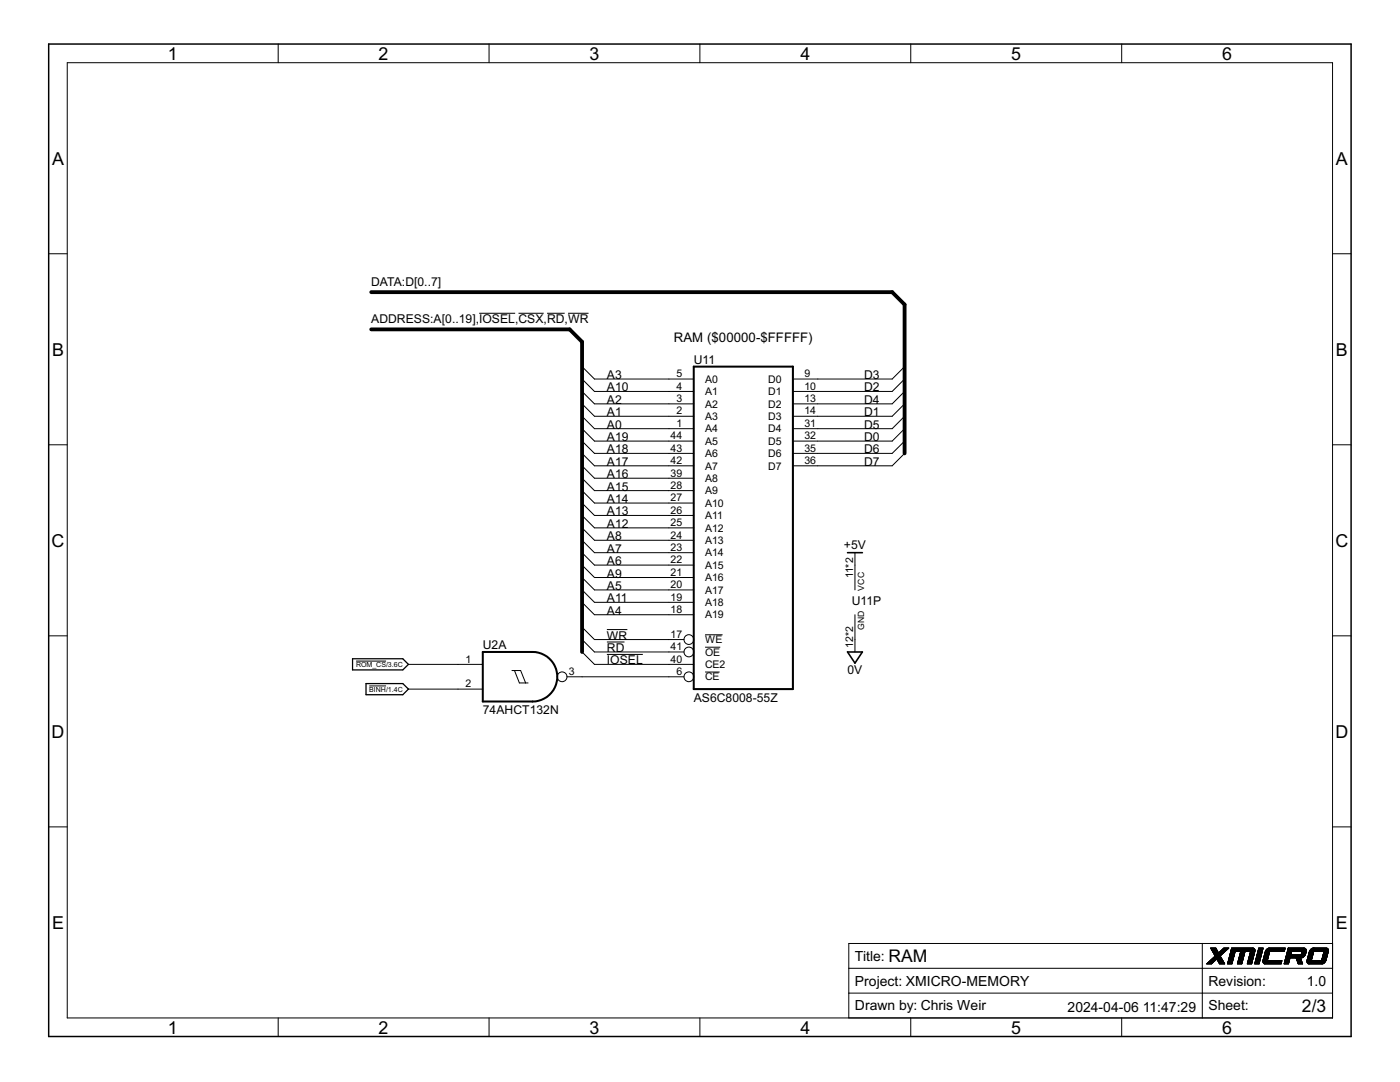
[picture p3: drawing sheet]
<svg xmlns="http://www.w3.org/2000/svg" width="279mm" height="216mm" viewBox="0 0 279 216" stroke-linecap="round" stroke-linejoin="round" font-family="sans-serif">
<g fill="none" stroke="#000" stroke-width=".2">
<path d="M13.4 12.5h252.5v190.6h-252.5zM55.5 8.8v3.7M97.6 8.8v3.7M139.7 8.8v3.7M181.8 8.8v3.7M223.9 8.8v3.7M9.7 50.6h3.7M265.9 50.6h3.7M95.6 62.5h7.2M103.5 62.5h5M109.2 62.5h3.5M113.4 62.5h4.1"/>
<path d="M116.2 73.2l2.4 2.4h19.9M116.2 75.6l2.4 2.5h19.9M116.2 78.1l2.4 2.5h19.9M180.5 73.2l-2.4 2.4h-19.9M180.5 75.6l-2.4 2.5h-19.9M180.5 78.1l-2.4 2.5h-19.9M9.7 88.8h3.7M116.2 80.6l2.4 2.5h19.9M116.2 83.1l2.4 2.4h19.9M116.2 85.5l2.4 2.5h19.9M116.2 88l2.4 2.5h19.9M116.2 90.5l2.4 2.4h19.9"/>
<path d="M116.2 92.9l2.4 2.5h19.9M116.2 95.4l2.4 2.5h19.9M116.2 97.9l2.4 2.5h19.9M180.5 80.6l-2.4 2.5h-19.9M180.5 83.1l-2.4 2.4h-19.9M180.5 85.5l-2.4 2.5h-19.9M180.5 88l-2.4 2.5h-19.9M180.5 90.5l-2.4 2.4h-19.9M265.9 88.8h3.7M116.2 100.4l2.4 2.5h19.9M116.2 102.9l2.4 2.4h19.9M116.2 105.3l2.4 2.5h19.9"/>
<path d="M116.2 107.8l2.4 2.5h19.9M116.2 110.3l2.4 2.5h19.9M116.2 112.8l2.4 2.4h19.9M116.2 115.2l2.4 2.5h19.9M116.2 117.7l2.4 2.5h19.9M170.6 110.3v7.4M9.7 126.9h3.7M71.1 131.9h5.9M73.7 136.9h3.3M81.5 132.6h14.9M81.5 137.5h14.9M102.2 133.8h1.7l1 2.5"/>
<path d="M102.7 133.8l1 2.5h1.7M113.1 135h23.4M116.2 125.1l2.4 2.5h17.9M116.2 127.6l2.4 2.5h17.9M116.2 130.1l2.4 2.5h19.9M116.2 120.2l2.4 2.5h19.9M121.1 128.1h3.5M121.1 125.6h4.1M121.1 130.6h7.2M140.7 126.7h3.5M140.7 129.1h3M140.7 134.1h2.9"/>
<path d="M170.6 122.7v7.4M265.9 126.9h3.7M9.7 165h3.7M265.9 165h3.7M169.4 193.2h96.5M169.4 198.2h96.5M239.9 188.3v14.8M241.7 189.2l1 .1M241.7 189.3h1M241.7 189.3l1 .1M241.7 189.4h1.1M241.8 189.4h1"/>
<path d="M241.8 189.5h1M241.8 192.3h-.9M241.8 189.5l1 .1M241.9 189.6h1M241.9 192.2l-1 .1M241.9 189.7h1M241.9 192.2h-.9M241.9 191.3h1.9M241.9 189.7h1.1M242 189.8h1M242 192.1l-1 .1M242 191.2h1.8"/>
<path d="M242 189.9h1M242 189.9l1.1 .1M242.1 192.1h-1M242.1 191.2h1.7M242.1 190h1M242.1 192h-1M242.1 191.2h1.6M242.1 190l1 .1M242.1 190.1h1M242.2 192h-1M242.2 191.1h1.5M242.2 190.1h2"/>
<path d="M242.2 190.2h1.9M242.2 191.9h-1M242.2 190.3h1.8M242.3 191.9h-1M242.3 191h1.3M242.3 190.3h1.6M242.3 190.4h1.6M242.3 191.8l-1 .1M242.3 190.9h1.3M242.4 190.5h1.4M242.4 191.8h-1M242.4 190.9h1.2"/>
<path d="M242.4 190.6h1.3M242.4 191.7l-1 .1M242.4 190.6h1.2M242.5 190.7h1.1M242.5 191.7h-1M242.5 190.8h1M242.5 191.6h-.9M242.6 191.6h-1M242.6 189.2l.6 1 1.1-1M242.7 189.2h-1.1l.9 1.6M242.7 191.5l-1 .1M242.7 191.5h-1"/>
<path d="M242.7 191.4l-.9 .1M242.8 191.4h-1M242.9 191.4h1M242.9 191.5h1M243 191.5l1 .1M243 191.6h1M243 191.7h1.1M243.1 191.7h1M243.1 191.8h1M243.1 191.9h1.1M243.2 191.9h1M243.2 192h1"/>
<path d="M243.2 192.1h1.1M243.3 192.1h1M243.3 192.2h1M243.3 192.2h1.1M243.4 192.3h1M243.5 190.7l-1 .1M243.8 191.3l-1.9 .1M244.2 189.2h1l-1.7 1.6 .9 1.5h-1l-.6-1-1 1h-1l1.7-1.5M244.2 190.1h-1M244.3 190l-1 .1M244.3 190h-.9M244.4 189.9l-1 .1"/>
<path d="M244.5 189.9h-1M244.5 189.8h-1M244.6 189.8h-1M244.6 189.7l-1 .1M244.7 189.7h-1M244.7 189.6l-1 .1M244.8 189.6h-1M244.8 189.5l-.9 .1M244.9 189.5h-1M244.9 189.4l-1 .1M245 192.3h.9M245 189.4h-1"/>
<path d="M245 192.2h.9M245 189.3l-.9 .1M245.1 192h.8M245.1 191.9h.9M245.1 189.3h-1M245.1 191.8h.9M245.2 191.7h.8M245.2 189.2l-1 .1M245.2 191.6h.8M245.2 191.5h.9M245.2 191.4h.9M245.3 191.3h.8"/>
<path d="M245.3 191.2h.8M245.3 191.1h.9M245.3 191h.9M245.3 190.9h.9M245.4 190.9h.8M245.4 190.8h.9M245.4 190.7h.9M245.4 190.6h.9M245.4 190.5h.9M245.5 190.5h.8M245.5 190.4h.9M245.5 190.3h.9"/>
<path d="M245.5 190.2h.9M245.6 190.1h.8M245.6 190h.8M245.6 190h.9M245.6 189.9h.9M245.6 189.8h4.8M245.7 189.7h4.7M245.7 189.6h4.7M245.7 189.5h4.7M245.7 189.4h4.7M245.8 189.3l4.6 .1M245.8 189.3h4.5"/>
<path d="M245.8 189.2h4.4M245.8 189.2l4.5 .1M245.8 189.2l-.8 3.1h.9l.6-2.5M245.9 192.2l-.9 .1M245.9 192.1l-.9 .1M245.9 192.1h-.9M246 192h-.9M246 191.8h-.9M246 191.7l-.8 .1M246.1 191.5h-.9M246.1 191.3l-.9 .1M246.2 191.1h-.9"/>
<path d="M246.2 191h-.9M246.3 190.8l-.9 .1M246.3 190.7h-.9M246.3 190.6h-.9M246.4 190.4l-.9 .1M246.4 190.3l-.9 .1M246.4 190.2h-.9M246.5 189.9l-.9 .1M247 192.3h.8M247 192.2h.9M247 192.1h.9M247 192h.9"/>
<path d="M247.1 191.9h.8M247.1 191.8h.9M247.1 191.7h.9M247.1 191.6h.9M247.2 191.5h.8M247.2 191.5h.9M247.2 191.4h.9M247.2 191.3h.9M247.2 191.2h.9M247.3 191.1h.8M247.3 191.1h.9M247.3 190.9h.9"/>
<path d="M247.4 190.8h.8M247.4 190.7h.8M247.4 190.7h.9M247.4 190.5h.9M247.5 190.4h.8M247.5 190.3h.8M247.5 190.2h.9M247.5 190.1h.9M247.6 190h.8M247.6 189.8l-.6 2.5h.8l.7-2.5M247.6 189.9h.9M247.9 192.2l-.9 .1"/>
<path d="M247.9 192.1h-.9M247.9 192h-.8M248 191.8l-.9 .1M248 191.7l-.9 .1M248 191.6h-.8M248.1 191.3l-.9 .1M248.2 191.1h-.9M248.2 191h-.9M248.2 190.9h-.9M248.2 190.8l-.8 .1M248.3 190.7h-.9M248.3 190.6h-.9"/>
<path d="M248.3 190.4h-.8M248.4 190.3h-.9M248.4 190.2h-.9M248.5 189.9l-.9 .1M248.9 192.3h.9M249 192.2h.8M249 192.1h.8M249 192.1h.9M249 192h.9M249 191.9h.9M249.1 191.8h.8M249.1 191.7h.8"/>
<path d="M249.1 191.7h.9M249.1 191.6h.9M249.2 191.5h.8M249.2 191.3h.8M249.2 191.3h.9M249.2 191.2h.9M249.3 191.1h.8M249.3 190.9h.8M249.3 190.8h.9M249.4 190.7h.8M249.4 190.5h.9M249.4 190.4h.9"/>
<path d="M249.4 190.3h.9M249.5 190.3h.8M249.5 190.2h.8M249.5 190.2h.9M249.5 190h.9M249.6 189.9h.8M249.6 189.8l-.7 2.5h.9l.6-2.3M249.8 192.3h-.9M249.9 192h-.9M249.9 191.9h-.9M250 191.6h-.9M250 191.5l-.9 .1"/>
<path d="M250 191.4h-.8M250.1 189.2l.3 .2M250.1 191.2h-.9M250.1 191.1l-.9 .1M250.1 191h-.8M250.2 190.9h-.9M250.2 190.7l-.9 .1M250.3 190.6h-.9M250.3 190.5h-.9M250.3 190.2h-.8M250.4 190.1h-.9M250.4 189.4v.1"/>
<path d="M250.4 190h-.9M250.4 192.3h.9M250.4 192.2h.9M250.4 189.9h-.8M250.4 189.8h-4.8M250.4 189.5v.1M250.4 189.6v.2M250.4 189.8v.2M250.5 192h.8M250.5 192h.9M250.5 191.9h.9M250.5 191.8h.9"/>
<path d="M250.6 191.6h.8M250.6 191.6h.9M250.6 191.5h.9M250.7 191.4h.8M250.7 191.2h.8M250.7 191.2h.9M250.7 191.1h.9M250.7 191h.9M250.8 190.9h.8M250.8 190.8h.9M250.8 190.7h.9M250.8 190.6h.9"/>
<path d="M250.9 190.5h.8M250.9 190.4h.9M251 190.2h.8M251 190.1h.8M251 190h.9M251.1 189.8h.8M251.1 189.7h.8M251.1 189.6h.9M251.1 189.5h.9M251.2 189.3h.8M251.2 189.3h.9M251.2 189.2h.9l-.8 3.1h-.9z"/>
<path d="M251.3 192.2h-.9M251.3 192.1h-.8M251.4 191.9h-.9M251.4 191.8h-.9M251.4 191.7h-.8M251.5 191.5h-.9M251.5 191.4l-.9 .1M251.5 191.3h-.8M251.6 191.1h-.9M251.6 191l-.9 .1M251.7 190.8h-.9M251.7 190.7h-.9"/>
<path d="M251.8 190.4h-.9M251.8 190.3h-.9M251.8 190.1h-.8M251.9 190l-.9 .1M251.9 190h-.9M251.9 189.9h-.9M251.9 189.7h-.8M252 189.6l-.9 .1M252 189.4h-.8M252.1 191.9h3.7M252.1 191.8h3.7M252.1 191.9v.2"/>
<path d="M252.1 191.8v.1M252.1 191.7h3.7l-.1 .6h-3.4M252.1 191.6h.8M252.1 189.2l-.9 .1M252.1 191.7v.1M252.1 192.1h3.6M252.1 192h3.6M252.1 191.5h.9M252.1 191.5v.2M252.1 191.4h.9M252.1 191.3h.9M252.1 192.1l.1 .1"/>
<path d="M252.2 192.2h3.5M252.2 191.3h.8M252.2 191.2h.8M252.2 191.1h.9M252.2 192.2l.2 .1M252.2 191h.9M252.2 190.9h.9M252.3 192.3h3.4M252.3 190.9h.8M252.3 190.8h.9M252.3 190.7h.9M252.3 190.6h.9"/>
<path d="M252.3 190.5h.9M252.4 190.4h.8M252.4 190.4h.9M252.4 190.3h.9M252.4 190.2h.9M252.5 190h.8M252.5 189.9h.9M252.5 189.8l-.4 1.7M252.6 189.8h3.7M252.6 189.7h3.7M252.6 189.7l-.1 .1M252.7 189.6h3.7"/>
<path d="M252.7 189.5h3.7M252.7 189.5l-.1 .2M252.8 189.4h3.6M252.9 189.4h3.5M253 189.3l-.3 .2M253 191.5h-.9M253 191.4h-.9M253 189.3h3.5M253 191.2h-.8M253.1 191.1l-.9 .1M253.1 189.2h3.4l-.2 .6h-3.8M253.1 191h-.9"/>
<path d="M253.2 190.8h-.9M253.2 190.7l-.9 .1M253.2 190.6h-.9M253.2 189.2l-.2 .1M253.2 190.5h-.9M253.3 190.2h-.9M253.3 190.1l-.9 .1M253.3 190.1h-.8M253.4 190h-.9M253.4 189.8l-.5 1.9M255.8 192h-3.7M255.8 191.8h-3.7"/>
<path d="M255.8 191.7l-3.7 .1M256.3 192.2h.9M256.3 192.1h.9M256.3 192h.9M256.3 189.7h-3.7M256.4 191.9h.8M256.4 189.6l-3.8 .1M256.4 191.9h.9M256.4 189.5l-3.7 .1M256.4 191.8h.9M256.4 189.4l-3.6 .1M256.4 191.7h.9"/>
<path d="M256.5 189.3h-3.6M256.5 191.6h.8M256.5 191.5h.8M256.5 191.5h.9M256.5 191.3h.9M256.6 191.2h.8M256.8 190.5h3.7M256.8 190.4h.8M256.8 190.3h.9M256.8 190.2h.9M256.9 190.1h.8M256.9 190h.8"/>
<path d="M256.9 189.9h.9M256.9 189.8h3.8M257 189.7h3.7M257 189.6h3.7M257 189.5h3.7M257 189.4h3.6M257.1 189.3h3.4M257.1 189.2h3.3M257.1 189.2l3.4 .1M257.1 189.2l-.8 3.1h.8l.4-1.1M257.1 189.2l.7 .6-.2 .7M257.2 192.3h-.9"/>
<path d="M257.2 192.1l-.9 .1M257.2 192h-.8M257.3 191.9h-.9M257.3 191.6h-.8M257.4 191.5h-.9M257.4 191.4h-.9M257.4 191.2h-.8M257.6 190.5h-.8M257.7 190.4h-.9M257.7 190.3h-.9M257.7 190.1l-.9 .1M257.7 190l-.8 .1"/>
<path d="M257.8 189.9h-.9M258.7 191.2h.9M258.7 191.2h.8M258.7 191.3h.9M258.7 191.3l.9 .1M258.8 191.4h.8M258.8 191.5h.9M258.8 191.6h.9M258.9 191.7h.8M258.9 191.7l.9 .1M258.9 191.8h.9M258.9 191.9h.9"/>
<path d="M259 191.9h.8M259 192h.8M259 192h.9M259 192.1h.9M259 192.2h.9M259.1 192.2h.8M259.1 192.3h.8M259.7 190.5h.8M259.7 190.4h.8M259.7 190.3h.9M259.7 190.2h.9M259.8 190.2h.8"/>
<path d="M259.8 190.1h.8M259.8 191.1l-3.2 .1M259.8 189.9h.9M259.8 189.8l-.1 .7M259.9 191.1h-3.3M260 191l-3.4 .1M260.1 191h-3.5M260.2 190.9h-3.6M260.2 190.9l-.7 .3 .5 1.1h-.9l-.4-1.1M260.3 190.8l-3.6 .1M260.3 189.2h.1M260.3 190.8h-3.6"/>
<path d="M260.3 190.7l-3.6 .1M260.3 190.7l-.1 .2M260.4 189.2l.2 .2M260.4 190.7h-3.7M260.4 190.6l-3.7 .1M260.5 190.6h-3.8M260.5 190.5l-.2 .2M260.5 190.4h-.8M260.5 190.4v.1M260.6 190.3l-.1 .1M260.6 190.3h-.9M260.6 189.4h.1"/>
<path d="M260.6 190.1l-.8 .1M260.6 189.4l.1 .1M260.7 190h-.9M260.7 189.5h-3.7M260.7 189.9l-.1 .4M260.7 189.9h-.9M260.7 189.8h-3.8M260.7 189.7l-3.8 .1M260.7 189.6h-3.7M260.7 189.5v.3M260.7 189.8v.1M260.8 191.9l.1 .1"/>
<path d="M260.9 191.9h3.6M260.9 191.6h.8M260.9 191.6l-.1 .3M260.9 192v.1M260.9 192h3.5M260.9 191.5h.8M260.9 191.5v.1M260.9 191.4h.9M260.9 192.1v.1M260.9 192.2h.1M260.9 192.2h3.3M261 191.2h.8"/>
<path d="M261 192.2v.1M261 192.2h3.2M261 191.1h.9M261 192.3h.2M261 191h.9M261 190.9h.9M261 192.3h3.1M261.1 190.8h.8M261.1 190.7h.8M261.1 190.7h.9M261.1 190.6h.9M261.1 190.5h.9"/>
<path d="M261.2 192.3h2.7M261.2 190.5h.8M261.2 190.4h.8M261.2 190.3h.8M261.2 190.3h.9M261.2 190.2h.9M261.3 190.1h.8M261.3 190l-.4 1.5M261.3 189.9h.8M261.3 189.9h.9M261.4 189.8h3.7M261.4 189.8l-.1 .2"/>
<path d="M261.5 189.6l-.1 .2M261.6 189.4l-.1 .2M261.7 191.6h-.8M261.7 189.3h3.3M261.7 191.5h-.8M261.7 189.3l-.1 .1M261.8 191.4l-.9 .1M261.8 191.3h-.9M261.8 191.2h-.8M261.8 189.3h3.1M261.9 191.1h-.9M261.9 189.2l-.2 .1"/>
<path d="M261.9 191l-.9 .1M261.9 189.2h2.9M262 190.6l-.9 .1M262.1 190.2h-.9M262.1 190.1l-.9 .1M262.1 190.1h-.8M262.1 189.2h-.2M262.1 190h-.8M262.2 189.2l-.5 2.5M263.8 191.6h.8M263.8 191.5h.9M263.8 191.4h.9"/>
<path d="M263.8 191.3h.9M263.9 191.2h.8M263.9 191.2h.9M263.9 191.1h.9M263.9 191h.9M264 190.9h.8M264 190.8h.8M264 190.8h.9M264 190.6h.9M264.1 190.5h.8M264.1 192.3h-.2M264.1 190.4h.9"/>
<path d="M264.1 190.2h.9M264.2 192.2l-.1 .1M264.2 190.1h.8M264.2 190h.8M264.2 190h.9M264.2 189.9h.9M264.2 189.8l-.4 1.9M264.3 192.1l-3.4 .1M264.3 192.1l-.1 .1M264.4 192.1h-3.5M264.4 192h-3.5M264.5 191.9h-3.6"/>
<path d="M264.5 191.9l-.2 .2M264.5 191.8h-3.6M264.6 191.8h-3.7M264.6 191.7l-3.7 .1M264.6 191.7l-.1 .2M264.6 191.7h-3.7M264.6 191.6h-.8M264.6 191.6v.1M264.7 191.4l-.9 .1M264.7 189.2l.3 .1M264.7 191.3h-.9M264.8 191.2h-.9"/>
<path d="M264.8 190.9h-.9M264.9 190.8h-.9M264.9 190.7h-.9M264.9 190.5h-.8M264.9 190.4l-.8 .1M265 190.4h-.9M265 190.3h-.9M265 189.3l-3.3 .1M265 189.3v.1M265 190.1h-.8M265 189.4h-3.4M265 190l-.8 .1"/>
<path d="M265 189.4l-3.4 .1M265 189.4l.1 .2M265.1 189.5l-3.6 .1M265.1 189.5h-3.6M265.1 189.9l-.5 1.7M265.1 189.6v.1M265.1 189.8h-3.8M265.1 189.7h-3.7M265.1 189.6l-3.7 .1M265.1 189.6h-3.6M265.1 189.8v.1M265.1 189.7v.1"/>
<path d="M265.9 188.3h-96.5v14.8M55.5 203.1v3.7M97.6 203.1v3.7M139.7 203.1v3.7M181.8 203.1v3.7M223.9 203.1v3.7"/>
<circle cx="112.2" cy="135" r=".97"/>
<circle cx="137.5" cy="130.1" r=".97"/>
<circle cx="137.5" cy="127.6" r=".97"/>
<circle cx="137.5" cy="135" r=".97"/>
</g>
<path d="M70.4 131.4h10l1.1 1.2-1.1 1.1h-10zM73 136.4h7.4l1.1 1.1-1.1 1.1h-7.4z" fill="none" stroke="#000" stroke-width=".25"/>
<path d="M138.5 73.2h19.7v64.3h-19.7zM96.4 130.1h9.9a4.9 4.9 0 0 1 4.9 4.9 4.9 4.9 0 0 1-4.9 5h-9.9z" fill="none" stroke="#000" stroke-width=".4"/>
<path d="M169.1 110.3h3M169.1 130.1h3l-1.5 2.2z" fill="none" stroke="#000" stroke-width=".32"/>
<path d="M9.7 8.8h259.9v198h-259.9z" fill="none" stroke="#000" stroke-width=".3"/>
<path d="M74.1 58.3h104l2.4 2.5v29.7M74.1 65.7h39.6l2.5 2.5v61.9" fill="none" stroke="#000" stroke-width=".76"/>
<g font-size="4">
<text x="33.5" y="11.9">1</text>
<text x="75.6" y="11.9">2</text>
<text x="117.6" y="11.9">3</text>
<text x="159.7" y="11.9">4</text>
<text x="201.8" y="11.9">5</text>
<text x="243.9" y="11.9">6</text>
<text x="10.4" y="32.8">A</text>
<text x="266.6" y="32.8">A</text>
<text x="10.4" y="71">B</text>
<text x="266.6" y="71">B</text>
<text x="10.3" y="109.1">C</text>
<text x="266.5" y="109.1">C</text>
<text x="10.3" y="147.2">D</text>
<text x="266.5" y="147.2">D</text>
<text x="10.4" y="185.3">E</text>
<text x="266.6" y="185.3">E</text>
<text x="33.5" y="206.2">1</text>
<text x="75.6" y="206.2">2</text>
<text x="117.6" y="206.2">3</text>
<text x="159.7" y="206.2">4</text>
<text x="201.8" y="206.2">5</text>
<text x="243.9" y="206.2">6</text>
</g>
<g font-size="3.9">
<text x="177.3" y="192">RAM</text>
<text x="259.8" y="201.9">2/3</text>
</g>
<g font-size="3.1">
<text x="170.6" y="191.7">Title:</text>
<text x="170.6" y="196.7">Project: XMICRO-MEMORY</text>
<text x="241.2" y="196.7">Revision:</text>
<text x="260.8" y="196.7">1.0</text>
<text x="170.6" y="201.6">Drawn by: Chris Weir</text>
<text x="213.1" y="201.9">2024-04-06</text>
<text x="228.1" y="201.9">11:47:29</text>
<text x="241.2" y="201.6">Sheet:</text>
</g>
<text font-size="2.9" x="134.5" y="68.2">RAM ($00000-$FFFFF)</text>
<g font-size="2.7">
<text x="74.1" y="57.1">DATA:D[0..7]</text>
<text x="74.1" y="64.5">ADDRESS:A[0..19],IOSEL,CSX,RD,WR</text>
<text x="121.1" y="75.6">A3</text>
<text x="138.4" y="72.5">U11</text>
<text x="172.5" y="75.6">D3</text>
<text x="121.1" y="78.1">A10</text>
<text x="121.1" y="80.6">A2</text>
<text x="121.1" y="83.1">A1</text>
<text x="172.5" y="80.6">D4</text>
<text x="172.5" y="78.1">D2</text>
<text x="172.5" y="83.1">D1</text>
<text x="121.1" y="85.5">A0</text>
<text x="121.1" y="88">A19</text>
<text x="172.5" y="85.5">D5</text>
<text x="172.5" y="88">D0</text>
<text x="121.1" y="95.4">A16</text>
<text x="121.1" y="93">A17</text>
<text x="121.1" y="90.5">A18</text>
<text x="172.5" y="93">D7</text>
<text x="172.5" y="90.5">D6</text>
<text x="121.1" y="97.9">A15</text>
<text x="121.1" y="100.4">A14</text>
<text x="121.1" y="102.9">A13</text>
<text x="121.1" y="105.3">A12</text>
<text x="121.1" y="107.8">A8</text>
<text x="121.1" y="110.3">A7</text>
<text x="121.1" y="112.8">A6</text>
<text x="168.4" y="109.5">+5V</text>
<text x="121.1" y="115.2">A9</text>
<text x="121.1" y="117.7">A5</text>
<text x="121.1" y="120.2">A11</text>
<text x="121.1" y="122.7">A4</text>
<text x="170" y="120.8">U11P</text>
<text x="96.4" y="129.5">U2A</text>
<text x="121.1" y="130.1">RD</text>
<text x="121.1" y="127.6">WR</text>
<text x="121.1" y="132.6">IOSEL</text>
<text x="169.1" y="134.5">0V</text>
<text x="96.4" y="142.5">74AHCT132N</text>
<text x="138.4" y="140">AS6C8008-55Z</text>
</g>
<g font-size="2.3">
<text x="135" y="75.3">5</text>
<text x="135" y="77.8">4</text>
<text x="140.7" y="76.4">A0</text>
<text x="153.3" y="76.4">D0</text>
<text x="160.5" y="75.3">9</text>
<text x="160.5" y="77.8">10</text>
<text x="135" y="80.2">3</text>
<text x="135" y="82.7">2</text>
<text x="140.7" y="78.8">A1</text>
<text x="140.7" y="81.3">A2</text>
<text x="140.7" y="83.8">A3</text>
<text x="153.3" y="78.8">D1</text>
<text x="153.3" y="81.3">D2</text>
<text x="153.3" y="83.8">D3</text>
<text x="160.5" y="80.2">13</text>
<text x="160.5" y="82.7">14</text>
<text x="133.8" y="87.7">44</text>
<text x="135" y="85.2">1</text>
<text x="140.7" y="86.3">A4</text>
<text x="140.7" y="88.7">A5</text>
<text x="153.3" y="86.3">D4</text>
<text x="153.3" y="88.7">D5</text>
<text x="160.5" y="85.2">31</text>
<text x="160.5" y="87.7">32</text>
<text x="133.8" y="90.1">43</text>
<text x="133.8" y="92.6">42</text>
<text x="133.8" y="95.1">39</text>
<text x="140.7" y="91.2">A6</text>
<text x="140.7" y="93.7">A7</text>
<text x="153.3" y="91.2">D6</text>
<text x="153.3" y="93.7">D7</text>
<text x="160.5" y="90.1">35</text>
<text x="160.5" y="92.6">36</text>
<text x="133.8" y="97.6">28</text>
<text x="133.8" y="100">27</text>
<text x="140.7" y="96.2">A8</text>
<text x="140.7" y="98.6">A9</text>
<text x="140.7" y="101.1">A10</text>
<text x="133.8" y="102.5">26</text>
<text x="133.8" y="105">25</text>
<text x="133.8" y="107.5">24</text>
<text x="140.7" y="103.6">A11</text>
<text x="140.7" y="106.1">A12</text>
<text x="133.8" y="109.9">23</text>
<text x="133.8" y="112.4">22</text>
<text x="140.7" y="108.6">A13</text>
<text x="140.7" y="111">A14</text>
<text x="140.7" y="113.5">A15</text>
<text x="133.8" y="114.9">21</text>
<text x="133.8" y="117.4">20</text>
<text x="133.8" y="119.8">19</text>
<text x="140.7" y="116">A16</text>
<text x="140.7" y="118.5">A17</text>
<text x="170.3" y="115.4" transform="rotate(-90 170.3 115.4)">11*2</text>
<text x="133.8" y="122.3">18</text>
<text x="140.7" y="120.9">A18</text>
<text x="140.7" y="123.4">A19</text>
<text x="133.8" y="127.3">17</text>
<text x="133.8" y="129.7">41</text>
<text x="140.7" y="128.4">WE</text>
<text x="140.7" y="130.8">OE</text>
<text x="170.3" y="129.3" transform="rotate(-90 170.3 129.3)">12*2</text>
<text x="92.9" y="132.2">1</text>
<text x="92.9" y="137.2">2</text>
<text x="113.5" y="134.7">3</text>
<text x="133.8" y="132.2">40</text>
<text x="135" y="134.7">6</text>
<text x="140.7" y="135.8">CE</text>
<text x="140.7" y="133.3">CE2</text>
</g>
<g font-size="1.9">
<text x="172.5" y="117.8" transform="rotate(-90 172.5 117.8)">VCC</text>
<text x="172.5" y="125.6" transform="rotate(-90 172.5 125.6)">GND</text>
</g>
<g font-size="1.6">
<text x="71.1" y="133.1">ROM_CS/3.6C</text>
<text x="73.7" y="138">BINH/1.4C</text>
</g>
</svg>
